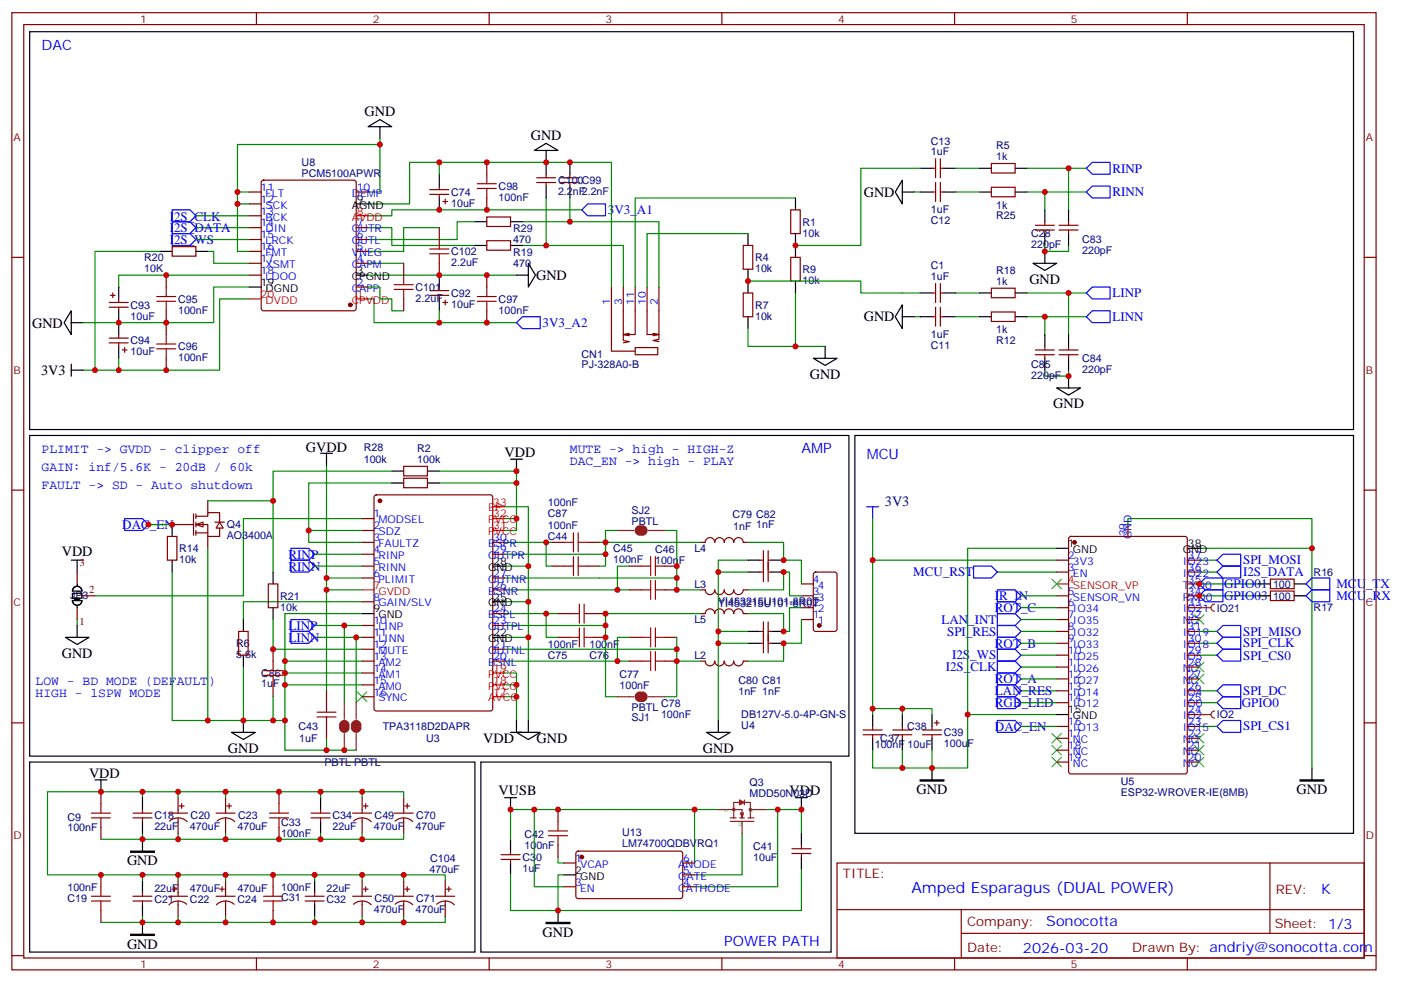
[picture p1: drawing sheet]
<svg xmlns="http://www.w3.org/2000/svg" width="416mm" height="292mm" viewBox="0 0 416 292" stroke-linecap="round" stroke-linejoin="round" font-family="sans-serif">
<g fill="none" stroke="#870000" stroke-width=".35">
<path d="M3.5 3.8h405.4v284.3h-405.4zM7.1 7.3h398.2v277.3h-398.2zM76.2 3.8v3.5M145.3 3.8v3.5M214.5 3.8v3.5M283.6 3.8v3.5M352.8 3.8v3.5M3.5 76.4h3.6M405.3 76.4h3.6M3.5 145.6h3.6M317.7 159.6l.5-.3h33.9l.6 .5 .1 69.4-.5 .6-34.1 .1-.6-.5-.1-69.3zM335.1 155.8v3.5"/>
<path d="M405.3 145.6h3.6M238.1 173.5h3.6M238.1 177h3.6M241.9 170.1l.5-.2h5.6l.7 .5v16.5l-.5 .6-5.8 .1-.7-.5v-16.5zM314 166.4h3.5M314 169.9h3.5M314 177h3.5M352.8 166.4h3.5M352.8 169.9h3.5M352.8 173.5h3.5M352.8 177h3.5M377.5 172h7v2.9h-7z"/>
<path d="M377.5 175.6h7v2.8h-7zM238.1 180.5h3.6M238.1 184h3.6M314 180.5h3.5M314 184h3.5M314 187.6h3.5M314 191.1h3.5M314 194.6h3.5M314 198.2h3.5M352.8 180.5h3.5M352.8 184h3.5M352.8 187.6h3.5"/>
<path d="M352.8 191.1h3.5M352.8 194.6h3.5M352.8 198.2h3.5M3.5 214.7h3.6M256.5 218.3h5.6M256.5 216.9h5.6M259.3 215.8v1.1M259.3 218.3v1M265.3 218.3h5.6M265.3 216.9h5.6M268.1 215.8v1.1M268.1 218.3v1"/>
<path d="M274.1 218.3h5.7M274.1 216.9h5.7M276.9 215.8v1.1M276.9 218.3v1M277.6 214.7h1.4M278.3 214v1.4M314 201.7h3.5M314 205.2h3.5M314 208.7h3.5M314 215.8h3.5M314 219.3h3.5M352.8 201.7h3.5"/>
<path d="M352.8 205.2h3.5M352.8 208.7h3.5M352.8 212.3h3.5M352.8 215.8h3.5M352.8 219.3h3.5M405.3 214.7h3.6M30 235.2v3.5M52.9 237v4.5M53.3 239.4h1.4M54 238.7v1.4M67 237v4.5M67.4 239.4h1.4"/>
<path d="M68.1 238.7v1.4M82.9 235.2v3.5M107.6 237v4.5M107.9 239.4h1.5M108.7 238.7v1.4M119.9 237v4.5M120.3 239.4h1.4M121 238.7v1.4M314 222.8h3.5M314 226.4h3.5M352.8 222.8h3.5M352.8 226.4h3.5"/>
<path d="M30 245.8v3.5M30 259.9v3.5M39.5 241.5h5.7M39.5 243h5.7M42.3 240.5v1M42.3 243v1M50.1 241.5h5.6M50.4 243.9a3.8 3.8 0 0 1 5.2 .2M52.9 243v4.5M64.2 241.5h5.6M64.5 243.9a3.8 3.8 0 0 1 5.2 .2M67 243v4.5"/>
<path d="M81.1 259.9v3.5M82.9 245.8v3.5M92.4 241.5h5.7M92.4 243h5.7M95.2 240.5v1M95.2 243v1M104.8 241.5h5.6M105.1 243.9a3.8 3.8 0 0 1 5.2 .2M107.6 243v4.5M117.1 241.5h5.7M117.4 243.9a3.8 3.8 0 0 1 5.2 .2M119.9 243v4.5"/>
<path d="M248.7 256.4h156.6v28.2h-156.6zM377.3 256.4v20.9M30 270.5v3.5M39.5 266.2h5.7M39.5 267.7h5.7M42.3 265.2v1M42.3 267.7v1M50.1 266.2h5.6M51.2 264.1h1.4M51.9 263.4v1.4M52.9 261.7v4.5M52.9 267.7v4.5"/>
<path d="M55.5 268.6a3.8 3.8 0 0 0-5.3 .2M64.2 266.2h5.6M65.3 264.1h1.4M66 263.4v1.4M67 261.7v4.5M67 267.7v4.5M69.6 268.6a3.8 3.8 0 0 0-5.3 .2M81.1 270.5v3.5M90.7 266.2h5.6M90.7 267.7h5.6M93.5 265.2v1M93.5 267.7v1"/>
<path d="M104.8 266.2h5.6M105.1 268.6a3.8 3.8 0 0 1 5.2 .2M107.6 261.7v4.5M107.6 267.7v4.5M107.9 264.1h1.5M108.7 263.4v1.4M117.1 266.2h5.7M117.4 268.6a3.8 3.8 0 0 1 5.2 .2M119.9 261.7v4.5M119.9 267.7v4.5M120.3 264.1h1.4M121 263.4v1.4"/>
<path d="M248.7 270.2h156.5M285.6 277.3h119.6M285.6 270.2v14.1M3.5 283.9h3.6M76.2 284.6v3.5M145.3 284.6v3.5M214.5 284.6v3.5M283.6 284.6v3.5M352.8 284.6v3.5M405.3 283.9h3.6"/>
</g>
<g fill="none" stroke="#000" stroke-width=".35">
<path d="M254 129.4h148.2v118.1h-148.2zM314 162.9h3.5M352.8 162.9h3.5M373.9 173.5h3.6M373.9 177h3.6M384.5 173.5h3.6M384.5 177h3.6M259.3 212.3v3.5M259.3 219.3v3.5M268.1 212.3v3.5M268.1 219.3v3.5M276.9 212.3v3.5"/>
<path d="M276.9 219.3v3.5M314 212.3h3.5M8.8 226.4h132.3v56.4h-132.3zM28.2 231.7h3.5M30 231.7v3.5M42.3 237v3.5M95.2 237v3.5M276.9 228.1v3.6M389.8 228.1v3.6M42.3 244v3.5M42.3 249.3v3.5M95.2 244v3.5"/>
<path d="M42.3 261.7v3.5M42.3 268.7v3.5M42.3 274v3.5M93.5 261.7v3.5M93.5 268.7v3.5"/>
</g>
<g fill="none" stroke="#008700" stroke-width=".35">
<path d="M259.3 154.1v12.3h54.7M335.1 155.8v-1.7h54.7v74M259.3 166.4v45.9M296.3 169.9h17.7M303.4 177h10.6M314 162.9h-26.5v49.4M356.3 166.4h5.3M356.3 173.5h17.6M356.3 177h17.6M356.3 162.9h33.5M356.3 169.9h5.3M303.4 198.2h10.6"/>
<path d="M303.4 194.6h10.6M303.4 187.6h10.6M303.4 184h10.6M356.3 194.6h5.3M356.3 191.1h5.3M356.3 187.6h5.3M259.3 210.5h8.8v1.8M268.1 210.5h8.8v1.8M303.4 205.2h10.6M303.4 208.7h10.6M314 212.3h-26.5v15.8h-10.6v-5.3M356.3 205.2h5.3"/>
<path d="M356.3 208.7h5.3M356.3 215.8h5.3M42.3 235.2v1.8M52.9 237v-1.8h-38.8v24.7h28.2v1.8M52.9 235.2h14.1v1.8M67 235.2h28.2v1.8M95.2 235.2h12.4v1.8M107.6 235.2h12.3v1.8M259.3 222.8v5.3h8.8M268.1 222.8v5.3h8.8M42.3 259.9h10.6v1.8M42.3 247.5v1.8"/>
<path d="M52.9 247.5v1.8h-22.9M52.9 259.9h14.1v1.8M67 247.5v1.8h-14.1M67 259.9h26.5v1.8M93.5 259.9h14.1v1.8M95.2 247.5v1.8h-28.2M107.6 247.5v1.8h-12.4M107.6 259.9h12.3v1.8M119.9 259.9h12.4v1.8M119.9 247.5v1.8h-12.3M42.3 272.2v1.8h-12.3M52.9 272.2v1.8h-10.6"/>
<path d="M67 272.2v1.8h-14.1M93.5 272.2v1.8h-26.5M107.6 272.2v1.8h-14.1M119.9 272.2v1.8h-12.3M132.3 272.2v1.8h-12.4"/>
</g>
<g fill="none" stroke="#a10000" stroke-width=".35">
<path d="M30 238.7v2.8M82.9 238.7v2.8M27.2 243h5.6M27.2 241.5h5.6M30 243v2.8M80.1 243h5.6M80.1 241.5h5.6M82.9 243v2.8M27.2 266.2h5.6M27.2 267.7h5.6M30 263.4v2.8M30 267.7v2.8"/>
<path d="M78.3 266.2h5.7M78.3 267.7h5.7M81.1 263.4v2.8M81.1 267.7v2.8"/>
</g>
<path d="M273.4 231.7h7.1v.3h-7.1zM386.3 231.7h7v.3h-7zM38.8 252.8h7.1v.4h-7.1zM38.8 277.5h7.1v.4h-7.1z" fill="#000" stroke="#000" stroke-width=".35"/>
<g fill="none" stroke="#00f" stroke-width=".35">
<path d="M257.5 150.5h3.6M259.3 150.5v3.6M289.3 168.2h5.3l1.7 1.7-1.7 1.8h-5.3zM296.3 175.2h5.3l1.8 1.8-1.8 1.8h-5.3zM356.3 173.5l1.8-1.8h5.3v3.5h-5.3zM356.3 177l1.8-1.8h5.3v3.6h-5.3zM361.6 166.4l1.8-1.8h5.3v3.6h-5.3zM361.6 169.9l1.8-1.7h5.3v3.5h-5.3zM296.3 185.8h5.3l1.8 1.8-1.8 1.7h-5.3zM296.3 196.4h5.3l1.8 1.8-1.8 1.7h-5.3zM296.3 192.9h5.3l1.8 1.7-1.8 1.8h-5.3zM296.3 182.3h5.3l1.8 1.7-1.8 1.8h-5.3z"/>
<path d="M361.6 194.6l1.8-1.7h5.3v3.5h-5.3zM361.6 191.1l1.8-1.8h5.3v3.6h-5.3zM361.6 187.6l1.8-1.8h5.3v3.5h-5.3zM296.3 207h5.3l1.8 1.7-1.8 1.8h-5.3zM296.3 203.4h5.3l1.8 1.8-1.8 1.8h-5.3zM361.6 205.2l1.8-1.8h5.3v3.6h-5.3zM361.6 215.8l1.8-1.8h5.3v3.6h-5.3zM361.6 208.7l1.8-1.7h5.3v3.5h-5.3z"/>
</g>
<g fill="none" stroke="#3c3" stroke-width=".35">
<path d="M354.9 182.6l2.8 2.9M354.9 196.7l2.8 2.9M357.7 182.6l-2.8 2.9M357.7 196.7l-2.8 2.9M312.6 217.9l2.8 2.8M315.4 217.9l-2.8 2.8M354.9 217.9l2.8 2.8M354.9 200.3l2.8 2.8M357.7 217.9l-2.8 2.8M357.7 200.3l-2.8 2.8M312.6 225l2.8 2.8M312.6 221.4l2.8 2.9"/>
<path d="M315.4 225l-2.8 2.8M315.4 221.4l-2.8 2.9M354.9 221.4l2.8 2.9M354.9 225l2.8 2.8M357.7 221.4l-2.8 2.9M357.7 225l-2.8 2.8"/>
</g>
<path d="M314 173.5h3.5" fill="none" stroke="#f00" stroke-width=".35"/>
<g fill="#870000" stroke="#870000" stroke-width=".35">
<circle cx="319.3" cy="161.1" r=".53"/>
<circle cx="243.4" cy="185.8" r=".53"/>
</g>
<path d="M356.3 212.3h3.5M360.9 211.2a1.06 1.06 0 0 0-1.1 1.1 1.06 1.06 0 0 0 1.1 1" fill="none" stroke="#8c2424" stroke-width=".35"/>
<circle cx="356.3" cy="212.3" r=".18" fill="#8c2424"/>
<g fill="none" stroke="#008700" stroke-width=".35">
<path d="M70.6 57v17.7h3.5M112.9 41.2v15.8h-3.5M112.9 42.9h-42.3v14.1h3.5M130.5 48.2v3.6M162.3 58.8v14.1h-7.1M169.3 58.8v7.1h-14.1M47.6 74.7h-19.4v35.3M58.2 67.6h15.9M58.2 71.2h15.9M58.2 64.1h15.9M61.7 74.7h1.8v3.5h10.6M70.6 60.6h3.5"/>
<path d="M109.4 67.6h7v5.3h24.7M109.4 60.6h12.3v-12.4h60v37.1M109.4 78.2h10.5M130.5 67.6h-10.6v7.1h-10.5M141.1 65.9h-5.3v5.3h-26.4M169.3 65.9h26.5v19.4M172.9 62.3h-56.5v1.8h-7M74.1 81.7h-38.8v3.6M74.1 85.3h-10.6v10.5h-38.8M74.1 88.8h-8.8v21.2h-40.6M109.4 81.7h44.1M109.4 88.8h1.7v7h42.4"/>
<path d="M109.4 85.3h3.5v3.5h3.5v3.5h3.5M130.5 92.3v3.5M35.3 106.4v3.6"/>
</g>
<path d="M51.2 65.9h5.2l1.8 1.7-1.8 1.8h-5.2zM51.2 69.4h5.2l1.8 1.8-1.8 1.7h-5.2zM51.2 62.3h5.2l1.8 1.8-1.8 1.8h-5.2zM174.6 60.6h5.3v3.5h-5.3l-1.7-1.8zM155.2 94.1h5.3v3.5h-5.3l-1.7-1.8z" fill="none" stroke="#00f" stroke-width=".35"/>
<g fill="none" stroke="#870000" stroke-width=".35">
<path d="M74.1 57h3.5M77.8 53.7l.5-.2h26.8l.5 .2 .2 .5v37.4l-.2 .5-.5 .2h-26.8l-.5-.2-.2-.5v-37.4zM105.8 57h3.6M127.7 57.7h5.6M127.7 56.3h5.6M130.5 55.3v1M130.5 57.7v1.1M131.6 59.9h1.4M132.3 59.2v1.4M144.6 48.2v3.6M144.6 58.8v3.5M159.5 54.2h5.6"/>
<path d="M159.5 52.8h5.6M162.3 51.8v1M162.3 54.2v1.1M166.5 54.2h5.7M166.5 52.8h5.7M169.3 51.8v1M169.3 54.2v1.1M51.2 73.3h7v2.8h-7zM74.1 78.2h3.5M74.1 74.7h3.5M74.1 71.2h3.5M74.1 67.6h3.5"/>
<path d="M74.1 60.6h3.5M74.1 64.1h3.5M105.8 78.2h3.6M105.8 74.7h3.6M105.8 71.2h3.6M105.8 67.6h3.6M130.5 67.6v3.6M130.5 78.2v3.5M144.6 64.5h7.1v2.8h-7.1zM144.6 71.5h7.1v2.8h-7.1zM32.5 89.9h5.6M32.5 91.3h5.6"/>
<path d="M32.8 87.7h1.4M33.5 87v1.4M35.3 88.8v1.1M35.3 91.3v1M35.3 99.4v1M49.4 81.7v3.6M49.4 92.3v7.1M74.1 81.7h3.5M105.8 85.3h3.6M127.7 87.7h5.6M127.7 86.3h5.6M130.5 85.3v1"/>
<path d="M130.5 87.7v1.1M131.6 89.9h1.4M132.3 89.1v1.5M144.6 81.7v3.6M144.6 92.3v3.5M32.5 101.8h5.6M32.5 100.4h5.6M35.3 101.8v1.1M36.3 104h1.4M37 103.3v1.4M49.4 106.4v3.6"/>
</g>
<g fill="none" stroke="#000" stroke-width=".35">
<path d="M109.4 37.6l3.5-2.1 3.5 2.1zM112.9 37.6v3.6M130.5 51.8v3.5M130.5 58.8v3.5M158.7 44.7l3.6-2.1 3.5 2.1zM162.3 44.7v7.1M162.3 55.3v3.5M169.3 48.2v3.6M169.3 55.3v3.5M47.6 74.7h3.6M58.2 74.7h3.5M105.8 60.6h3.6"/>
<path d="M141.1 65.9h3.5M141.1 72.9h3.5M151.7 65.9h3.5M151.7 72.9h3.5M157 78.2l2.1 3.5-2.1 3.6zM21.2 92.3v7.1l-2.2-3.6zM21.2 95.8h3.5M35.3 85.3v3.5M35.3 92.3v7.1M74.1 85.3h3.5M105.8 81.7h3.6M130.5 81.7v3.6"/>
<path d="M130.5 88.8v3.5M153.5 81.7h3.5M21.2 110h3.5M21.2 108.2v3.5M35.3 102.9v3.5"/>
</g>
<g fill="none" stroke="#a10000" stroke-width=".35">
<path d="M141.8 56h5.7M141.8 54.6h5.7M144.6 51.8v2.8M144.6 56v2.8M127.7 74h5.6M127.7 75.4h5.6M130.5 71.2v2.8M130.5 75.4v2.8M46.6 89.5h5.6M46.6 88.1h5.6M49.4 85.3v2.8M49.4 89.5v2.8"/>
<path d="M49.4 99.4v2.8M141.8 89.5h5.7M141.8 88.1h5.7M144.6 85.3v2.8M144.6 89.5v2.8M46.6 103.6h5.6M46.6 102.2h5.6M49.4 103.6v2.8"/>
</g>
<circle cx="104.1" cy="90.6" r=".53" fill="#870000" stroke="#870000" stroke-width=".35"/>
<path d="M105.8 64.1h3.6M74.1 88.8h3.5M105.8 88.8h3.6" fill="none" stroke="#f00" stroke-width=".35"/>
<path d="M360.9 179.5a1.06 1.06 0 0 0-1.1 1 1.06 1.06 0 0 0 1.1 1.1M356.3 180.5h3.5" fill="none" stroke="#8c2424" stroke-width=".35"/>
<circle cx="356.3" cy="180.5" r=".18" fill="#8c2424"/>
<g fill="none" stroke="#00f" stroke-width=".35">
<path d="M324.6 55.3h5.2v3.5h-5.2l-1.8-1.8zM324.6 48.2h5.2v3.6h-5.2l-1.8-1.8zM322.8 94.1l1.8-1.8h5.2v3.5h-5.2zM322.8 87l1.8-1.7h5.2v3.5h-5.2zM37 154.1h5.3l1.8 1.7-1.8 1.8h-5.3zM86.4 162.9h5.3l1.8 1.7-1.8 1.8h-5.3zM86.4 166.4h5.3l1.8 1.8-1.8 1.7h-5.3zM296.3 178.8h5.3l1.8 1.7-1.8 1.8h-5.3zM388.1 173.5l1.7-1.8h5.3v3.5h-5.3zM388.1 177l1.7-1.8h5.3v3.6h-5.3zM86.4 184h5.3l1.8 1.8-1.8 1.8h-5.3zM86.4 187.6h5.3l1.8 1.7-1.8 1.8h-5.3z"/>
<path d="M296.3 199.9h5.3l1.8 1.8-1.8 1.7h-5.3zM296.3 189.3h5.3l1.8 1.8-1.8 1.8h-5.3zM296.3 214h5.3l1.8 1.8-1.8 1.8h-5.3z"/>
</g>
<g fill="none" stroke="#008700" stroke-width=".35">
<path d="M236.4 58.8h-47.7v26.5M271.6 57h1.8M273.4 50h-17.6v22.9h-19.4M284 57h7M284 50h7M305.2 57h5.2v5.3M305.2 50h12.3v12.3M310.4 57h12.4M317.5 50h5.3M162.3 72.9h22.9v12.4M222.2 69.4h-29.9v15.9M310.4 72.9v1.8h7.1v-1.8"/>
<path d="M222.2 83.5h33.6v3.5h17.6M222.2 97.6v5.3h23M236.4 87v15.9M271.6 94.1h1.8M284 94.1h7M284 87h7M305.2 87h12.3v12.4M305.2 94.1h5.2v5.3M310.4 94.1h12.4M317.5 87h5.3M310.4 110v1.7h7.1v-1.7M97 138.2v37h10.6"/>
<path d="M130.5 139.9h23v17.7h-3.6M91.7 157.6h15.9M107.6 154.1h-35.3v22.9h-44.1M116.4 143.5h-24.7v17.6h15.9M130.5 143.5h23M149.9 150.5h7.1v17.7M149.9 154.1h3.6M183.4 157.6h-3.5v7h-30M197.6 157.6h3.5v17.6h7M93.5 164.6h14.1M93.5 168.2h14.1M97 171.7h10.6"/>
<path d="M97 175.2v30M107.6 178.8h-35.3v5.2M149.9 178.8h7.1v10.5M149.9 168.2h7.1v10.6M149.9 161.1h12.4v7.1h1.7M149.9 171.7h51.2M162.3 161.1h1.7M178.2 161.1h1.7M183.4 175.2h3.6M187 168.2h-3.6v7h-33.5M208.1 161.1h-28.2v7.1h-1.7M213.4 169.9v17.7"/>
<path d="M222.2 161.1h10.6v5.3h5.3v7.1M222.2 175.2h10.6v-5.3h1.8v7.1h3.5M222.2 166.4h-8.8v3.5h8.8M22.9 184v1.8M72.3 198.2v15.8h12.4v8.8h21.1M84.7 196.4h22.9M84.7 199.9h22.9M93.5 189.3h14.1M93.5 185.8h14.1M102.3 185.8v22.9M105.8 189.3v19.4M107.6 182.3h-22.9v31.7"/>
<path d="M149.9 189.3h7.1v24.7M149.9 199.9h3.6v14.1M149.9 182.3h12.4v7h3.5M149.9 192.9h51.2M162.3 182.3h3.5M179.9 182.3v3.5h-30M183.4 196.4h3.6M187 189.3h-3.6v7.1h-33.5M201.1 192.9v3.5h7M201.1 196.4v10.6h-3.5M201.1 189.3v3.6M208.1 182.3h-28.2v24.7h3.5"/>
<path d="M213.4 191.1v22.9M222.2 187.6h-8.8v3.5h8.8M238.1 180.5h-3.5v7.1h-1.8v-5.3h-10.6M238.1 184v7.1h-5.3v5.3h-10.6M303.4 180.5h10.6M303.4 191.1h10.6M84.7 203.4h22.9M97 219.3v3.5M149.9 203.4h3.6M149.9 207h3.6M303.4 201.7h10.6M303.4 215.8h10.6"/>
<path d="M151.7 259.9v10.6h14.1M158.7 240.5h-7v8.8M165.8 254.6v1.8h1.8M206.4 240.5h-47.7v22.9h8.9M213.4 240.5h-7v15.9M220.5 247.5v12.4h-14.1M227.5 240.5h3.6v22.9h-24.7M231.1 240.5h7v7M238.1 258.1v12.4h-72.3v-10.6h1.8"/>
</g>
<g fill="none" stroke="#870000" stroke-width=".35">
<path d="M276.9 57h1.1M276.9 50h1.1M278 47.2v5.6M278 54.2v5.7M279.4 47.2v5.6M279.4 54.2v5.7M279.4 57h1.1M279.4 50h1.1M294.6 55.6h7v2.9h-7zM294.6 48.6h7v2.8h-7zM119.9 78.2v3.5M220.8 72.9h2.9v7.1h-2.9z"/>
<path d="M234.9 76.4h2.9v7.1h-2.9zM234.9 62.3h2.9v7.1h-2.9zM307.6 68.3h5.7M307.6 66.9h5.7M310.4 65.9v1M310.4 68.3v1.1M314.7 68.3h5.6M314.7 66.9h5.6M317.5 65.9v1M317.5 68.3v1.1M119.9 88.8v3.5M181.7 85.3v19h7"/>
<path d="M185.2 85.3v15.8l1.8 .4-1.8 .3M187 99l-1.8 .4M188.7 85.3v14.1h-3.5l1.8 .3M192.3 85.3v14.1h3.5l-1.8-.4M195.8 85.3v15.5l-1.8 .3 1.8 .4M195.8 99.4l-1.8 .3M220.8 87h2.9v7.1h-2.9zM276.9 87h1.1M276.9 94.1h1.1M278 84.2v5.7M278 91.3v5.6M279.4 84.2v5.7"/>
<path d="M279.4 91.3v5.6M279.4 87h1.1M279.4 94.1h1.1M294.6 85.6h7v2.8h-7zM294.6 92.7h7v2.8h-7zM188.7 103.3h6.7v2.1h-6.7zM307.6 105.4h5.7M307.6 104h5.7M310.4 102.9v1.1M310.4 105.4v1M314.7 105.4h5.6M314.7 104h5.6"/>
<path d="M317.5 102.9v1.1M317.5 105.4v1M119.9 138.5h7.1v2.9h-7.1zM49.7 159.3h2.9v7.1h-2.9zM107.6 154.1h3.5M107.6 157.6h3.5M111.4 147.2l.4-.2h33.9l.6 .4 .1 63.1-.5 .7h-34.1l-.6-.5-.1-63zM119.9 142.1h7.1v2.8h-7.1zM107.6 161.1h3.5M107.6 168.2h3.5M107.6 164.6h3.5M107.6 171.7h3.5"/>
<path d="M107.6 178.8h3.5M146.4 175.2h3.5M146.4 161.1h3.5M146.4 164.6h3.5M146.4 171.7h3.5M164 161.1h3.6M164 168.2h3.6M174.6 161.1h3.6M174.6 168.2h3.6M187 175.2h3.5M187 168.2h3.5M197.6 175.2h3.5"/>
<path d="M197.6 168.2h3.5M208.1 175.2h1.4a1.41 1.41 0 0 0 1.5 1.4 1.41 1.41 0 0 0 1.4-1.4 1.41 1.41 0 0 0 1.4 1.4 1.41 1.41 0 0 0 1.4-1.4 1.41 1.41 0 0 0 1.4 1.4 1.41 1.41 0 0 0 1.4-1.4 1.41 1.41 0 0 0 1.4 1.4 1.41 1.41 0 0 0 1.4-1.4h1.4M208.1 161.1h1.4a1.41 1.41 0 0 1 1.5-1.4 1.41 1.41 0 0 1 1.4 1.4 1.41 1.41 0 0 1 1.4-1.4 1.41 1.41 0 0 1 1.4 1.4 1.41 1.41 0 0 1 1.4-1.4 1.41 1.41 0 0 1 1.4 1.4 1.41 1.41 0 0 1 1.4-1.4 1.41 1.41 0 0 1 1.4 1.4h1.4M225.8 166.4h1M225.8 169.9h1M226.8 163.6v9.2M228.2 163.6v9.2M228.2 166.4h1.1M228.2 169.9h1.1M70.9 187.6h2.8v7h-2.8zM107.6 196.4h3.5M107.6 189.3h3.5"/>
<path d="M107.6 185.8h3.5M107.6 192.9h3.5M107.6 199.9h3.5M146.4 196.4h3.5M146.4 182.3h3.5M146.4 185.8h3.5M146.4 192.9h3.5M165.8 182.3h3.5M165.8 189.3h3.5M176.4 182.3h3.5M176.4 189.3h3.5M187 196.4h3.5"/>
<path d="M187 189.3h3.5M197.6 196.4h3.5M197.6 189.3h3.5M208.1 196.4h1.4a1.41 1.41 0 0 0 1.5 1.4 1.41 1.41 0 0 0 1.4-1.4 1.41 1.41 0 0 0 1.4 1.4 1.41 1.41 0 0 0 1.4-1.4 1.41 1.41 0 0 0 1.4 1.4 1.41 1.41 0 0 0 1.4-1.4 1.41 1.41 0 0 0 1.4 1.4 1.41 1.41 0 0 0 1.4-1.4h1.4M208.1 182.3h1.4a1.41 1.41 0 0 1 1.5-1.4 1.41 1.41 0 0 1 1.4 1.4 1.41 1.41 0 0 1 1.4-1.4 1.41 1.41 0 0 1 1.4 1.4 1.41 1.41 0 0 1 1.4-1.4 1.41 1.41 0 0 1 1.4 1.4 1.41 1.41 0 0 1 1.4-1.4 1.41 1.41 0 0 1 1.4 1.4h1.4M225.8 191.1h1M225.8 187.6h1M226.8 184.7v9.2M228.2 184.7v9.2M228.2 191.1h1.1M228.2 187.6h1.1M97 205.2v3.5"/>
<path d="M97 215.8v3.5M107.6 203.4h3.5M107.6 207h3.5M148.9 255.3h5.6M148.9 253.9h5.6M151.7 252.8v1.1M151.7 255.3v1.1M165.8 240.5v3.5M165.8 251.1v3.5M167.6 256.4h3.5M171.3 253l.5-.2 30.6 .1 .4 .6v13l-.7 .4h-30.6l-.4-.7v-12.7zM202.8 256.4h3.6"/>
<path d="M202.8 259.9h3.6M235.3 253.5h5.6M235.3 252.1h5.6M238.1 251.1v1M238.1 253.5v1.1M129.5 266.2h5.6M129.8 268.6a3.8 3.8 0 0 1 5.2 .2M132.3 261.7v4.5M132.3 267.7v4.5M132.6 264.1h1.5M133.3 263.4v1.4M167.6 263.4h3.5"/>
<path d="M202.8 263.4h3.6"/>
</g>
<g fill="none" stroke="#a10000" stroke-width=".35">
<path d="M117.1 84.6h5.7M117.1 86h5.7M119.9 81.7v2.9M119.9 86v2.8M170.4 158.3v5.6M171.8 158.3v5.6M167.6 168.2h2.8M167.6 161.1h2.8M170.4 165.3v5.7M171.8 168.2h2.8M171.8 165.3v5.7M171.8 161.1h2.8"/>
<path d="M172.2 179.5v5.6M173.6 179.5v5.6M190.5 168.2h2.8M190.5 175.2h2.8M193.3 165.3v5.7M193.3 172.4v5.6M194.7 168.2h2.9M194.7 165.3v5.7M194.7 172.4v5.6M194.7 175.2h2.9M169.3 189.3h2.9M169.3 182.3h2.9"/>
<path d="M172.2 186.5v5.7M173.6 189.3h2.8M173.6 186.5v5.7M173.6 182.3h2.8M190.5 189.3h2.8M190.5 196.4h2.8M193.3 186.5v5.7M193.3 193.6v5.6M194.7 186.5v5.7M194.7 193.6v5.6M194.7 189.3h2.9M194.7 196.4h2.9"/>
<path d="M94.2 211.6h5.6M94.2 213h5.6M97 208.7v2.9M97 213v2.8M163 248.2h5.6M163 246.8h5.6M165.8 244v2.8M165.8 248.2v2.9"/>
</g>
<g fill="none" stroke="#000" stroke-width=".35">
<path d="M8.8 9.4h393.4v118.2h-393.4zM236.4 58.8v3.5M268.1 53.5v7.1l-2.1-3.6zM268.1 57h3.5M273.4 57h3.5M273.4 50h3.5M280.5 57h3.5M280.5 50h3.5M291 57h3.6M291 50h3.6M301.6 57h3.6M301.6 50h3.6"/>
<path d="M222.2 69.4v3.5M222.2 80v7M236.4 69.4v7M306.9 78.2h7.1l-3.6 2.1zM310.4 62.3v3.6M310.4 69.4v3.5M310.4 74.7v3.5M317.5 62.3v3.6M317.5 69.4v3.5M222.2 94.1v3.5M236.4 83.5v3.5M268.1 90.6v7l-2.1-3.5z"/>
<path d="M268.1 94.1h3.5M273.4 87h3.5M273.4 94.1h3.5M280.5 87h3.5M280.5 94.1h3.5M291 87h3.6M291 94.1h3.6M301.6 87h3.6M301.6 94.1h3.6M310.4 99.4v3.5M317.5 99.4v3.5M241.7 106.4h7l-3.5 2.1z"/>
<path d="M245.2 102.9v3.5M310.4 106.4v3.6M314 115.3h7l-3.5 2.1zM317.5 106.4v3.6M317.5 111.7v3.6M8.8 129.4h243.4v95.2h-243.4zM95.2 134.7h3.6M97 134.7v3.5M116.4 139.9h3.5M127 139.9h3.5M151.7 136.4h3.5M153.5 136.4v3.5"/>
<path d="M51.2 155.8v3.5M116.4 143.5h3.5M127 143.5h3.5M21.2 166.4h3.5M21.5 176.3h2.8v1.4h-2.8zM21.5 178.4h2.8a1.41 1.41 0 0 1-1.4 1.4 1.41 1.41 0 0 1-1.4-1.4zM21.8 174.7a1.41 1.41 0 0 1 1.6-.5 1.41 1.41 0 0 1 .9 1.4h-2.8zM22.9 166.4v3.5M22.9 173.5v.7M22.9 179.8v.7M24.3 177h.4M51.2 166.4v3.5"/>
<path d="M146.4 178.8h3.5M146.4 168.2h3.5M222.2 166.4h3.6M222.2 169.9h3.6M229.3 166.4h3.5M229.3 169.9h3.5M19.4 189.3h7.1l-3.6 2.2zM22.9 185.8v3.5M72.3 184v3.6M72.3 194.6v3.6M107.6 182.3h3.5M146.4 189.3h3.5"/>
<path d="M222.2 191.1h3.6M222.2 187.6h3.6M229.3 191.1h3.5M229.3 187.6h3.5M68.8 217.6h7l-3.5 2.1zM72.3 214v3.6M151.7 217.6h3.5M153.5 217.6h7l-3.5 2.1zM153.5 214v3.6M157 214v3.6M209.9 217.6h7.1l-3.6 2.1zM213.4 214v3.6"/>
<path d="M142.9 226.4h104v56.4h-104zM149.9 237h3.6M151.7 237v3.5M236.4 237h3.5M238.1 237v3.5M151.7 249.3v3.5M151.7 256.4v3.5M167.6 259.9h3.5M238.1 247.5v3.6M238.1 254.6v3.5M165.8 270.5v3.5"/>
</g>
<path d="M22.2 177.7h1.4v.7h-1.4zM162.3 274h7v.4h-7z" fill="#000" stroke="#000" stroke-width=".35"/>
<g fill="none" stroke="#8c2424" stroke-width=".35">
<path d="M183.4 157.6h5M192.6 157.6h5M102.3 208.7v5M102.3 217.9v4.9M105.8 208.7v5M105.8 217.9v4.9M183.4 207h5M192.6 207h5M219.8 237.7l1.4 .7-1.4 .7zM219.8 238l.7 .4M220.1 238.4h-2.1v4.6M220.1 238l.4 .4"/>
<path d="M220.5 238.4h2.5v4.6M220.5 238.4l-.7 .3M220.5 238.4l-.4 .3M221.2 237.7v1.4M213.4 240.5h7.1v2.5M217 243h1.7M217 244h7M219.8 243h1.4M220.1 241.5l.4 1.5M220.1 241.5h.7M220.1 241.5l.4 1.1 .3-1.1M220.1 241.5l.4 .8"/>
<path d="M220.5 244v3.5M220.8 241.5l-.3 1.5M222.2 243h1.8M223 240.5h4.5"/>
<circle cx="218" cy="240.5" r=".35"/>
<circle cx="223" cy="240.5" r=".35"/>
</g>
<g fill="#870000" stroke="#870000" stroke-width=".35">
<circle cx="172.9" cy="254.6" r=".53"/>
<circle cx="112.9" cy="148.8" r=".53"/>
</g>
<path d="M312.6 172l2.8 2.9M315.4 172l-2.8 2.9M106.2 205.6l2.8 2.8M109 205.6l-2.8 2.8" fill="none" stroke="#3c3" stroke-width=".35"/>
<path d="M190.1 156.9a.71 .71 0 0 0-.7 .7 .71 .71 0 0 0 .7 .7M190.9 156.9a.71 .71 0 0 1 .7 .7 .71 .71 0 0 1-.7 .7M101.6 216.1a.71 .71 0 0 0 .7 .8 .71 .71 0 0 0 .7-.8M101.6 215.4a.71 .71 0 0 1 .7-.7 .71 .71 0 0 1 .7 .7M105.1 216.1a.71 .71 0 0 0 .7 .8 .71 .71 0 0 0 .7-.8M105.1 215.4a.71 .71 0 0 1 .7-.7 .71 .71 0 0 1 .7 .7M190.1 206.3a.71 .71 0 0 0-.7 .7 .71 .71 0 0 0 .7 .7M190.9 206.3a.71 .71 0 0 1 .7 .7 .71 .71 0 0 1-.7 .7" fill="none" stroke="#8c2424" stroke-width="1.8"/>
<path d="M22.9 169.9v3.6M24.7 177h3.5M22.9 180.5v3.5" fill="none" stroke="#850000" stroke-width=".35"/>
<path d="M146.4 157.6h3.5M146.4 154.1h3.5M146.4 150.5h3.5M107.6 175.2h3.5M146.4 199.9h3.5M146.4 207h3.5M146.4 203.4h3.5" fill="none" stroke="#f00" stroke-width=".35"/>
<g fill="#fff" stroke="#870000" stroke-width=".35">
<path d="M58.2 155.8l2.1-.7v1.4z"/>
<path d="M65.3 155.1l1 1.8h-2.1z"/>
</g>
<g fill="none" stroke="#870000" stroke-width=".35">
<path d="M51.2 155.8h6.3M57.5 152.6v6.4M58.2 153.4h3.5v-1.1h3.6v2.8M58.2 155.8h3.5v3.5h3.6v-2.4M58.2 158.3h3.5M58.2 152.6v1.5M58.2 155.1v1.4M58.2 157.6v1.4M61.7 148.8v3.5M61.7 159.3v3.6M63.9 155.1h2.8M79.7 173.5h2.8v7h-2.8z"/>
<path d="M81.1 192.9v3.5M81.1 203.4v3.6"/>
</g>
<path d="M116.4 139.9h-35.3v30M44.1 155.8h7.1M61.7 148.8h19.4M51.2 169.9v44.1h10.5M61.7 162.9v51.1h10.6M81.1 184v8.9h26.5M81.1 207v7" fill="none" stroke="#008700" stroke-width=".35"/>
<path d="M81.1 169.9v3.6M81.1 180.5v3.5" fill="none" stroke="#000" stroke-width=".35"/>
<path d="M78.3 199.2h5.7M81.1 196.4v2.8M78.3 200.6h5.7M81.1 200.6v2.8" fill="none" stroke="#a10000" stroke-width=".35"/>
<g fill="#c00">
<circle cx="42.3" cy="249.3" r=".88"/>
<circle cx="42.3" cy="235.2" r=".88"/>
<circle cx="30" cy="235.2" r=".88"/>
<circle cx="52.9" cy="235.2" r=".88"/>
<circle cx="52.9" cy="249.3" r=".88"/>
<circle cx="30" cy="259.9" r=".88"/>
<circle cx="42.3" cy="259.9" r=".88"/>
<circle cx="52.9" cy="259.9" r=".88"/>
<circle cx="42.3" cy="274" r=".88"/>
<circle cx="52.9" cy="274" r=".88"/>
<circle cx="67" cy="259.9" r=".88"/>
<circle cx="81.1" cy="259.9" r=".88"/>
<circle cx="67" cy="274" r=".88"/>
<circle cx="81.1" cy="274" r=".88"/>
<circle cx="67" cy="249.3" r=".88"/>
<circle cx="82.9" cy="249.3" r=".88"/>
<circle cx="67" cy="235.2" r=".88"/>
<circle cx="82.9" cy="235.2" r=".88"/>
<circle cx="287.5" cy="212.3" r=".88"/>
<circle cx="389.8" cy="162.9" r=".88"/>
<circle cx="268.1" cy="210.5" r=".88"/>
<circle cx="268.1" cy="228.1" r=".88"/>
<circle cx="276.9" cy="228.1" r=".88"/>
<circle cx="259.3" cy="210.5" r=".88"/>
<circle cx="259.3" cy="166.4" r=".88"/>
<circle cx="356.3" cy="173.5" r=".88"/>
<circle cx="356.3" cy="177" r=".88"/>
<circle cx="93.5" cy="259.9" r=".88"/>
<circle cx="93.5" cy="274" r=".88"/>
<circle cx="95.3" cy="235.2" r=".88"/>
<circle cx="95.3" cy="249.3" r=".88"/>
<circle cx="107.6" cy="235.2" r=".88"/>
<circle cx="107.6" cy="259.9" r=".88"/>
<circle cx="119.9" cy="259.9" r=".88"/>
<circle cx="107.6" cy="274" r=".88"/>
<circle cx="119.9" cy="274" r=".88"/>
<circle cx="130.5" cy="62.3" r=".88"/>
<circle cx="169.3" cy="65.9" r=".88"/>
<circle cx="169.3" cy="48.2" r=".88"/>
<circle cx="162.3" cy="48.2" r=".88"/>
<circle cx="162.3" cy="72.9" r=".88"/>
<circle cx="35.3" cy="95.8" r=".88"/>
<circle cx="130.5" cy="81.7" r=".88"/>
<circle cx="112.9" cy="42.9" r=".88"/>
<circle cx="70.6" cy="60.6" r=".88"/>
<circle cx="70.6" cy="57" r=".88"/>
<circle cx="49.4" cy="95.8" r=".88"/>
<circle cx="49.4" cy="81.7" r=".88"/>
<circle cx="130.5" cy="95.8" r=".88"/>
<circle cx="130.5" cy="48.2" r=".88"/>
<circle cx="144.6" cy="95.8" r=".88"/>
<circle cx="144.6" cy="81.7" r=".88"/>
<circle cx="144.6" cy="62.3" r=".88"/>
<circle cx="144.6" cy="48.2" r=".88"/>
<circle cx="107.6" cy="249.3" r=".88"/>
<circle cx="238.1" cy="240.5" r=".88"/>
<circle cx="151.7" cy="240.5" r=".88"/>
<circle cx="158.8" cy="240.5" r=".88"/>
<circle cx="231.1" cy="240.5" r=".88"/>
<circle cx="165.8" cy="270.5" r=".88"/>
<circle cx="165.8" cy="240.5" r=".88"/>
<circle cx="206.4" cy="240.5" r=".88"/>
<circle cx="28.2" cy="110" r=".88"/>
<circle cx="35.3" cy="110" r=".88"/>
<circle cx="49.4" cy="110" r=".88"/>
<circle cx="213.4" cy="169.9" r=".88"/>
<circle cx="157" cy="168.2" r=".88"/>
<circle cx="153.5" cy="139.9" r=".88"/>
<circle cx="91.7" cy="157.6" r=".88"/>
<circle cx="153.5" cy="143.5" r=".88"/>
<circle cx="153.5" cy="154.1" r=".88"/>
<circle cx="97" cy="171.7" r=".88"/>
<circle cx="97" cy="175.2" r=".88"/>
<circle cx="97" cy="222.8" r=".88"/>
<circle cx="84.7" cy="196.4" r=".88"/>
<circle cx="84.7" cy="199.9" r=".88"/>
<circle cx="84.7" cy="203.4" r=".88"/>
<circle cx="84.7" cy="214" r=".88"/>
<circle cx="102.3" cy="222.8" r=".88"/>
<circle cx="179.9" cy="182.3" r=".88"/>
<circle cx="183.4" cy="175.2" r=".88"/>
<circle cx="201.1" cy="175.2" r=".88"/>
<circle cx="201.1" cy="171.7" r=".88"/>
<circle cx="201.1" cy="168.2" r=".88"/>
<circle cx="162.3" cy="161.1" r=".88"/>
<circle cx="179.9" cy="161.1" r=".88"/>
<circle cx="183.4" cy="196.4" r=".88"/>
<circle cx="162.3" cy="182.3" r=".88"/>
<circle cx="157" cy="178.8" r=".88"/>
<circle cx="157" cy="189.3" r=".88"/>
<circle cx="153.5" cy="207" r=".88"/>
<circle cx="153.5" cy="203.4" r=".88"/>
<circle cx="179.9" cy="185.8" r=".88"/>
<circle cx="201.1" cy="192.9" r=".88"/>
<circle cx="201.1" cy="196.4" r=".88"/>
<circle cx="213.4" cy="187.6" r=".88"/>
<circle cx="213.4" cy="191.1" r=".88"/>
<circle cx="179.9" cy="164.6" r=".88"/>
<circle cx="179.9" cy="189.3" r=".88"/>
<circle cx="232.8" cy="169.9" r=".88"/>
<circle cx="232.8" cy="166.4" r=".88"/>
<circle cx="232.8" cy="187.6" r=".88"/>
<circle cx="232.8" cy="191.1" r=".88"/>
<circle cx="236.4" cy="72.9" r=".88"/>
<circle cx="222.3" cy="83.5" r=".88"/>
<circle cx="317.5" cy="111.7" r=".88"/>
<circle cx="310.4" cy="94.1" r=".88"/>
<circle cx="317.5" cy="87" r=".88"/>
<circle cx="310.4" cy="57" r=".88"/>
<circle cx="317.5" cy="50" r=".88"/>
<circle cx="310.4" cy="74.7" r=".88"/>
<circle cx="236.4" cy="102.9" r=".88"/>
<circle cx="81.1" cy="148.8" r=".88"/>
<circle cx="102.3" cy="185.8" r=".88"/>
<circle cx="105.8" cy="189.3" r=".88"/>
<circle cx="81.1" cy="192.9" r=".88"/>
<circle cx="81.1" cy="214" r=".88"/>
<circle cx="72.3" cy="214" r=".88"/>
<circle cx="51.2" cy="155.8" r=".88"/>
<circle cx="44.1" cy="155.8" r=".88"/>
<circle cx="61.7" cy="214" r=".88"/>
</g>
<text font-size="4.6" fill="#00f" x="270.8" y="265.4">Amped Esparagus (DUAL POWER)</text>
<g font-size="4.2" fill="#00f">
<text x="12.3" y="14.7">DAC</text>
<text x="238.1" y="134.7">AMP</text>
<text x="257.5" y="136.4">MCU</text>
<text x="392.5" y="265.6">K</text>
<text x="310.9" y="275.2">Sonocotta</text>
<text x="215.2" y="281.1">POWER PATH</text>
<text x="304" y="283">2026-03-20</text>
</g>
<g font-size="4.2">
<text x="108.3" y="34.4">GND</text>
<text x="157.7" y="41.5">GND</text>
<text x="256.6" y="58.5">GND</text>
<text x="159.3" y="83.1">GND</text>
<text x="305.9" y="84.2">GND</text>
<text x="256.6" y="95.5">GND</text>
<text x="9.5" y="97.3">GND</text>
<text x="12.2" y="111.4">3V3</text>
<text x="240.6" y="112.5">GND</text>
<text x="312.9" y="121.3">GND</text>
<text x="90.9" y="134.3">GVDD</text>
<text x="149.9" y="135.7">VDD</text>
<text x="18.3" y="165.3">VDD</text>
<text x="18.3" y="195.4">GND</text>
<text x="143.6" y="220.7">VDD</text>
<text x="159.5" y="220.7">GND</text>
<text x="67.7" y="223.7">GND</text>
<text x="208.8" y="223.7">GND</text>
<text x="26.5" y="231">VDD</text>
<text x="148.2" y="236.3">VUSB</text>
<text x="234.6" y="236.3">VDD</text>
<text x="272.3" y="236">GND</text>
<text x="385.2" y="236">GND</text>
<text x="37.7" y="257.1">GND</text>
<text x="37.7" y="281.8">GND</text>
<text x="161.2" y="278.2">GND</text>
</g>
<text font-size="4.2" fill="#000080" x="262.9" y="150.2">3V3</text>
<g font-size="3.9" fill="#00f">
<text x="330.6" y="51.3">RINP</text>
<text x="330.6" y="58.4">RINN</text>
<text x="50.4" y="65.5">I2S_CLK</text>
<text x="180.6" y="63.7">3V3_A1</text>
<text x="50.4" y="68.9">I2S_DATA</text>
<text x="50.4" y="72.6">I2S_WS</text>
<text x="330.6" y="88.3">LINP</text>
<text x="330.6" y="95.4">LINN</text>
<text x="161.2" y="97.2">3V3_A2</text>
<text x="12.3" y="134.7">PLIMIT -&gt; GVDD - clipper off</text>
<text x="169.3" y="134.7">MUTE -&gt; high - HIGH-Z</text>
<text x="12.3" y="139.9">GAIN: inf/5.6K - 20dB / 60k</text>
<text x="169.3" y="138.2">DAC_EN -&gt; high - PLAY</text>
<text x="12.3" y="145.2">FAULT -&gt; SD - Auto shutdown</text>
<text x="36.3" y="157.1">DAC_EN</text>
<text x="85.7" y="166">RINP</text>
<text x="369.4" y="167.6">SPI_MOSI</text>
<text x="85.7" y="169.5">RINN</text>
<text x="271.4" y="171.2">MCU_RST</text>
<text x="369.4" y="171.1">I2S_DATA</text>
<text x="295.6" y="178.3">IR_IN</text>
<text x="363.7" y="174.7">GPIO01</text>
<text x="363.7" y="178.3">GPIO03</text>
<text x="397.1" y="174.6">MCU_TX</text>
<text x="397.1" y="178.1">MCU_RX</text>
<text x="279.7" y="185.3">LAN_INT</text>
<text x="295.6" y="181.8">ROT_C</text>
<text x="85.7" y="187.1">LINP</text>
<text x="85.7" y="190.6">LINN</text>
<text x="281.4" y="188.8">SPI_RES</text>
<text x="369.4" y="188.8">SPI_MISO</text>
<text x="282.9" y="195.9">I2S_WS</text>
<text x="295.6" y="192.4">ROT_B</text>
<text x="369.4" y="195.9">SPI_CS0</text>
<text x="369.4" y="192.3">SPI_CLK</text>
<text x="10.6" y="203.4">LOW - BD MODE (DEFAULT)</text>
<text x="281" y="199.4">I2S_CLK</text>
<text x="295.6" y="202.9">ROT_A</text>
<text x="10.6" y="207">HIGH - 1SPW MODE</text>
<text x="295.6" y="206.5">LAN_RES</text>
<text x="369.4" y="206.4">SPI_DC</text>
<text x="295.6" y="210">RGB_LED</text>
<text x="369" y="210">GPIO0</text>
<text x="295.6" y="217">DAC_EN</text>
<text x="369.4" y="217">SPI_CS1</text>
</g>
<g font-size="3.9" fill="#800">
<text x="250.5" y="260.9">TITLE:</text>
<text x="379.1" y="265.6">REV:</text>
<text x="287.4" y="275.1">Company:</text>
<text x="378.7" y="275.8">Sheet: 1/3</text>
<text x="287.4" y="282.8">Date:</text>
<text x="336.4" y="282.9">Drawn By: andriy@sonocotta.com</text>
</g>
<g font-size="3.2" fill="#800">
<text x="41.6" y="6.8">1</text>
<text x="110.8" y="6.8">2</text>
<text x="179.9" y="6.8">3</text>
<text x="249.1" y="6.8">4</text>
<text x="318.2" y="6.8">5</text>
<text x="4.1" y="41.9">A</text>
<text x="405.9" y="41.9">A</text>
<text x="4.1" y="111">B</text>
<text x="405.9" y="111">B</text>
<text x="4.1" y="180.2">C</text>
<text x="405.9" y="180.2">C</text>
<text x="4.1" y="249.3">D</text>
<text x="405.9" y="249.3">D</text>
<text x="41.6" y="287.6">1</text>
<text x="110.8" y="287.6">2</text>
<text x="179.9" y="287.6">3</text>
<text x="249.1" y="287.6">4</text>
<text x="318.2" y="287.6">5</text>
</g>
<g font-size="3.2" fill="#000080">
<text x="276.6" y="46.1">1uF</text>
<text x="276.6" y="42.9">C13</text>
<text x="296" y="47.5">1k</text>
<text x="296" y="44.3">R5</text>
<text x="89.6" y="52.5">PCM5100APWR</text>
<text x="89.6" y="49.2">U8</text>
<text x="134.1" y="58.2">C74</text>
<text x="148.2" y="59.6">100nF</text>
<text x="148.2" y="56.4">C98</text>
<text x="165.8" y="58">2.2nF2.2nF</text>
<text x="165.8" y="54.7">C100C99</text>
<text x="134.1" y="61.5">10uF</text>
<text x="276.6" y="63.4">1uF</text>
<text x="296" y="62">1k</text>
<text x="296" y="65.2">R25</text>
<text x="152.5" y="69">R29</text>
<text x="238.5" y="70.3">10k</text>
<text x="238.5" y="67">R1</text>
<text x="276.6" y="66.6">C12</text>
<text x="306.4" y="70.5">C28</text>
<text x="42.8" y="77.6">R20</text>
<text x="134.1" y="75.8">C102</text>
<text x="152.5" y="76.1">R19</text>
<text x="152.5" y="72.3">470</text>
<text x="224.4" y="77.6">R4</text>
<text x="306.4" y="73.7">220pF</text>
<text x="321.5" y="75.4">220pF</text>
<text x="321.5" y="72.3">C83</text>
<text x="42.8" y="80.8">10K</text>
<text x="134.1" y="79.1">2.2uF</text>
<text x="152.5" y="79.4">470</text>
<text x="224.4" y="80.9">10k</text>
<text x="238.5" y="81.1">R9</text>
<text x="276.6" y="83.1">1uF</text>
<text x="276.6" y="80">C1</text>
<text x="296" y="81.4">R18</text>
<text x="52.9" y="90">C95</text>
<text x="123.5" y="89.6">2.2uF</text>
<text x="123.5" y="86.4">C101</text>
<text x="134.1" y="88.2">C92</text>
<text x="148.2" y="90">C97</text>
<text x="238.5" y="84.4">10k</text>
<text x="296" y="84.6">1k</text>
<text x="38.8" y="95">10uF</text>
<text x="38.8" y="91.7">C93</text>
<text x="52.9" y="93.2">100nF</text>
<text x="134.1" y="91.5">10uF</text>
<text x="148.2" y="93.2">100nF</text>
<text x="224.4" y="95">10k</text>
<text x="224.4" y="91.7">R7</text>
<text x="276.6" y="100.4">1uF</text>
<text x="296" y="99">1k</text>
<text x="38.8" y="105.6">10uF</text>
<text x="38.8" y="102.3">C94</text>
<text x="52.9" y="107.3">100nF</text>
<text x="52.9" y="104.1">C96</text>
<text x="172.8" y="106.3">CN1</text>
<text x="276.6" y="103.6">C11</text>
<text x="296" y="102.2">R12</text>
<text x="321.5" y="107.6">C84</text>
<text x="172.8" y="109.4">PJ-328A0-B</text>
<text x="306.4" y="112.5">220pF</text>
<text x="306.4" y="109.3">C85</text>
<text x="321.5" y="110.7">220pF</text>
<text x="108.1" y="137.6">100k</text>
<text x="108.1" y="134.1">R28</text>
<text x="124" y="137.6">100k</text>
<text x="124" y="134.4">R2</text>
<text x="162.8" y="150.2">100nF</text>
<text x="162.8" y="153.4">C87</text>
<text x="187.7" y="155.8">PBTL</text>
<text x="187.7" y="152.7">SJ2</text>
<text x="217.6" y="153.8">C79 C82</text>
<text x="67.4" y="160.1">AO3400A</text>
<text x="67.4" y="157">Q4</text>
<text x="162.8" y="157.2">100nF</text>
<text x="162.8" y="160.5">C44</text>
<text x="217.8" y="157.4">1nF 1nF</text>
<text x="53.3" y="167.3">10k</text>
<text x="53.3" y="164">R14</text>
<text x="182.2" y="167.3">100nF</text>
<text x="182.2" y="164">C45</text>
<text x="194.7" y="167.5">100nF</text>
<text x="194.7" y="164.3">C46</text>
<text x="206.3" y="164">L4</text>
<text x="390.3" y="171">R16</text>
<text x="20.8" y="178">JP3</text>
<text x="83.3" y="178.1">R21</text>
<text x="206.3" y="174.6">L3</text>
<text x="378.3" y="174.6">100</text>
<text x="378.3" y="178.1">100</text>
<text x="83.3" y="181.4">10k</text>
<text x="206.3" y="185.2">L5</text>
<text x="213.4" y="180.2">YI453215U101-8R0T</text>
<text x="390.3" y="181.6">R17</text>
<text x="70.2" y="195.4">5.6k</text>
<text x="70.2" y="192.2">R6</text>
<text x="162.8" y="192.5">100nF</text>
<text x="162.8" y="195.8">C75</text>
<text x="175.1" y="192.5">100nF</text>
<text x="175.1" y="195.8">C76</text>
<text x="206.3" y="195.8">L2</text>
<text x="77.6" y="201">C86</text>
<text x="184.1" y="201.3">C77</text>
<text x="219.4" y="203.2">C80 C81</text>
<text x="77.6" y="204.2">1uF</text>
<text x="184.1" y="204.6">100nF</text>
<text x="219.4" y="206.4">1nF 1nF</text>
<text x="187.7" y="211.2">PBTL</text>
<text x="187.7" y="214.3">SJ1</text>
<text x="196.4" y="213.4">100nF</text>
<text x="196.4" y="210.1">C78</text>
<text x="220.3" y="213.4">DB127V-5.0-4P-GN-S</text>
<text x="361.6" y="213.4">IO2</text>
<text x="88.7" y="216.9">C43</text>
<text x="88.9" y="220.5">1uF</text>
<text x="113.7" y="216.9">TPA3118D2DAPR</text>
<text x="126.7" y="220.5">U3</text>
<text x="220.3" y="216.7">U4</text>
<text x="261.6" y="220.5">C37</text>
<text x="269.5" y="216.9">C38</text>
<text x="280.5" y="221.9">100uF</text>
<text x="280.5" y="218.7">C39</text>
<text x="96.4" y="227.5">PBTL PBTL</text>
<text x="259.9" y="222.2">100nF</text>
<text x="269.6" y="222.2">10uF</text>
<text x="222.7" y="233.4">Q3</text>
<text x="333" y="233.2">U5</text>
<text x="222.7" y="236.6">MDD50N03D</text>
<text x="333" y="236.5">ESP32-WROVER-IE(8MB)</text>
<text x="20" y="243.8">C9</text>
<text x="45.9" y="243.4">C18</text>
<text x="56.6" y="243.3">C20</text>
<text x="70.8" y="243.3">C23</text>
<text x="83.5" y="245.5">C33</text>
<text x="98.8" y="243.4">C34</text>
<text x="111.3" y="243.3">C49</text>
<text x="123.7" y="243.3">C70</text>
<text x="20" y="247">100nF</text>
<text x="45.9" y="246.6">22uF</text>
<text x="56.4" y="246.6">470uF</text>
<text x="70.6" y="246.6">470uF</text>
<text x="83.5" y="248.7">100nF</text>
<text x="98.8" y="246.6">22uF</text>
<text x="111.1" y="246.6">470uF</text>
<text x="123.5" y="246.6">470uF</text>
<text x="155.8" y="249.1">C42</text>
<text x="184.9" y="251.6">LM74700QDBVRQ1</text>
<text x="184.9" y="248.4">U13</text>
<text x="127.8" y="256">C104</text>
<text x="155.2" y="255.7">C30</text>
<text x="155.8" y="252.3">100nF</text>
<text x="223.8" y="255.7">10uF</text>
<text x="223.8" y="252.5">C41</text>
<text x="127.6" y="259.3">470uF</text>
<text x="155.2" y="258.9">1uF</text>
<text x="20" y="264.7">100nF</text>
<text x="20" y="267.9">C19</text>
<text x="45.9" y="265.1">22uF</text>
<text x="45.9" y="268.3">C21</text>
<text x="56.4" y="265.1">470uF</text>
<text x="56.4" y="268.3">C22</text>
<text x="70.6" y="265.1">470uF</text>
<text x="70.6" y="268.3">C24</text>
<text x="83.5" y="264.5">100nF</text>
<text x="83.5" y="267.7">C31</text>
<text x="97" y="265.1">22uF</text>
<text x="97" y="268.3">C32</text>
<text x="111.3" y="268">C50</text>
<text x="123.7" y="268">C71</text>
<text x="111.1" y="271.3">470uF</text>
<text x="123.5" y="271.3">470uF</text>
</g>
<g font-size="3.2" fill="#00f">
<text x="77.4" y="56.7">11</text>
<text x="78.9" y="58.5">FLT</text>
<text x="104.5" y="58.5">DEMP</text>
<text x="106" y="56.7">10</text>
<text x="77.4" y="60.2">12</text>
<text x="77.4" y="63.7">13</text>
<text x="78.9" y="62">SCK</text>
<text x="78.9" y="65.5">BCK</text>
<text x="77.4" y="67.3">14</text>
<text x="77.4" y="70.8">15</text>
<text x="78.9" y="69">DIN</text>
<text x="104.5" y="69">OUTR</text>
<text x="106" y="70.8">6</text>
<text x="106" y="67.3">7</text>
<text x="77.4" y="74.3">16</text>
<text x="77.4" y="77.9">17</text>
<text x="78.9" y="72.6">LRCK</text>
<text x="78.9" y="76.1">FMT</text>
<text x="104.5" y="76.1">VNEG</text>
<text x="104.5" y="72.6">OUTL</text>
<text x="106" y="77.9">4</text>
<text x="106" y="74.3">5</text>
<text x="77.4" y="81.4">18</text>
<text x="78.9" y="79.6">XSMT</text>
<text x="78.9" y="83.1">LDOO</text>
<text x="104.5" y="79.6">CAPM</text>
<text x="104.5" y="86.7">CAPP</text>
<text x="106" y="84.9">2</text>
<text x="181.3" y="90.6" transform="rotate(-90 181.3 90.6)">1</text>
<text x="184.9" y="90.6" transform="rotate(-90 184.9 90.6)">3</text>
<text x="188.4" y="90.6" transform="rotate(-90 188.4 90.6)">11</text>
<text x="191.9" y="90.6" transform="rotate(-90 191.9 90.6)">10</text>
<text x="195.4" y="90.6" transform="rotate(-90 195.4 90.6)">2</text>
<text x="110.9" y="153.7">1</text>
<text x="112.4" y="155.5">MODSEL</text>
<text x="110.9" y="157.2">2</text>
<text x="110.9" y="160.8">3</text>
<text x="112.4" y="159">SDZ</text>
<text x="146.6" y="160.8">30</text>
<text x="334.8" y="159.3" transform="rotate(-90 334.8 159.3)">39</text>
<text x="336.2" y="160.1" transform="rotate(-90 336.2 160.1)">GND</text>
<text x="110.9" y="164.3">4</text>
<text x="110.9" y="167.8">5</text>
<text x="112.4" y="162.5">FAULTZ</text>
<text x="112.4" y="166.1">RINP</text>
<text x="145.1" y="166.1">OUTPR</text>
<text x="145.1" y="162.5">BSPR</text>
<text x="146.6" y="164.3">29</text>
<text x="317.3" y="166.1">2</text>
<text x="318.8" y="167.8">3V3</text>
<text x="351.5" y="167.8">IO23</text>
<text x="353" y="166.1">37</text>
<text x="110.9" y="171.3">6</text>
<text x="112.4" y="169.6">RINN</text>
<text x="112.4" y="173.1">PLIMIT</text>
<text x="145.1" y="173.1">OUTNR</text>
<text x="146.6" y="171.3">27</text>
<text x="241.5" y="173.1">4</text>
<text x="317.3" y="169.6">3</text>
<text x="318.8" y="171.3">EN</text>
<text x="351.5" y="171.3">IO22</text>
<text x="353" y="169.6">36</text>
<text x="353" y="173.1">35</text>
<text x="110.9" y="178.4">8</text>
<text x="145.1" y="176.6">BSNR</text>
<text x="146.6" y="174.9">26</text>
<text x="241.5" y="176.6">3</text>
<text x="243" y="178.4">3</text>
<text x="243" y="174.9">4</text>
<text x="317.3" y="176.6">5</text>
<text x="318.8" y="178.4">SENSOR_VN</text>
<text x="351.5" y="174.9">TXD0</text>
<text x="351.5" y="178.4">RXD0</text>
<text x="353" y="176.6">34</text>
<text x="110.9" y="185.5">10</text>
<text x="112.4" y="180.2">GAIN/SLV</text>
<text x="145.1" y="183.7">BSPL</text>
<text x="146.6" y="185.5">23</text>
<text x="146.6" y="181.9">24</text>
<text x="241.5" y="183.7">1</text>
<text x="241.5" y="180.2">2</text>
<text x="243" y="185.5">1</text>
<text x="243" y="181.9">2</text>
<text x="317.3" y="183.7">7</text>
<text x="317.3" y="180.2">6</text>
<text x="318.8" y="185.5">IO35</text>
<text x="318.8" y="181.9">IO34</text>
<text x="351.5" y="181.9">IO21 IO21</text>
<text x="351.5" y="185.5">NC</text>
<text x="353" y="180.2">33</text>
<text x="353" y="183.7">32</text>
<text x="110.9" y="189">11</text>
<text x="112.4" y="187.2">LINP</text>
<text x="112.4" y="190.7">LINN</text>
<text x="145.1" y="187.2">OUTPL</text>
<text x="317.3" y="190.7">9</text>
<text x="317.3" y="187.2">8</text>
<text x="318.8" y="189">IO32</text>
<text x="351.5" y="189">IO19</text>
<text x="353" y="187.2">31</text>
<text x="353" y="190.7">30</text>
<text x="110.9" y="192.5">12</text>
<text x="110.9" y="196">13</text>
<text x="112.4" y="194.3">MUTE</text>
<text x="112.4" y="197.8">AM2</text>
<text x="145.1" y="197.8">BSNL</text>
<text x="145.1" y="194.3">OUTNL</text>
<text x="146.6" y="196">20</text>
<text x="146.6" y="192.5">21</text>
<text x="317.3" y="197.8">11</text>
<text x="317.3" y="194.3">10</text>
<text x="318.8" y="196">IO25</text>
<text x="318.8" y="192.5">IO33</text>
<text x="351.5" y="192.5">IO18</text>
<text x="351.5" y="196">IO5</text>
<text x="353" y="194.3">29</text>
<text x="353" y="197.8">28</text>
<text x="110.9" y="199.6">14</text>
<text x="110.9" y="203.1">15</text>
<text x="112.4" y="201.3">AM1</text>
<text x="317.3" y="201.3">12</text>
<text x="318.8" y="203.1">IO27</text>
<text x="318.8" y="199.6">IO26</text>
<text x="351.5" y="199.6">NC</text>
<text x="351.5" y="203.1">NC</text>
<text x="353" y="201.3">27</text>
<text x="110.9" y="206.6">16</text>
<text x="112.4" y="204.9">AM0</text>
<text x="112.4" y="208.4">SYNC</text>
<text x="317.3" y="208.4">14</text>
<text x="317.3" y="204.9">13</text>
<text x="318.8" y="206.6">IO14</text>
<text x="351.5" y="206.6">IO4</text>
<text x="353" y="204.9">26</text>
<text x="353" y="208.4">25</text>
<text x="317.3" y="215.4">16</text>
<text x="318.8" y="210.1">IO12</text>
<text x="351.5" y="210.1">IO0</text>
<text x="351.5" y="213.7">IO2</text>
<text x="353" y="211.9">24</text>
<text x="353" y="215.4">23</text>
<text x="317.3" y="219">17</text>
<text x="318.8" y="220.7">NC</text>
<text x="318.8" y="217.2">IO13</text>
<text x="351.5" y="217.2">IO15</text>
<text x="351.5" y="220.7">NC</text>
<text x="353" y="219">22</text>
<text x="317.3" y="226">19</text>
<text x="317.3" y="222.5">18</text>
<text x="318.8" y="227.8">NC</text>
<text x="318.8" y="224.3">NC</text>
<text x="351.5" y="224.3">NC</text>
<text x="351.5" y="227.8">NC</text>
<text x="353" y="222.5">21</text>
<text x="353" y="226">20</text>
<text x="170.9" y="256">1</text>
<text x="172.4" y="257.8">VCAP</text>
<text x="201.5" y="257.8">ANODE</text>
<text x="203" y="256">6</text>
<text x="170.9" y="263.1">3</text>
<text x="201.5" y="261.3">GATE</text>
<text x="203" y="263.1">4</text>
<text x="203" y="259.5">5</text>
<text x="172.4" y="264.8">EN</text>
<text x="201.5" y="264.8">CATHODE</text>
</g>
<g font-size="3.2" fill="#f00">
<text x="104.5" y="65.5">AVDD</text>
<text x="106" y="63.7">8</text>
<text x="77.4" y="88.4">20</text>
<text x="106" y="88.4">1</text>
<text x="78.9" y="90.2">DVDD</text>
<text x="104.5" y="90.2">CPVDD</text>
<text x="145.1" y="155.5">PVCC</text>
<text x="145.1" y="151.9">EP</text>
<text x="146.6" y="153.7">32</text>
<text x="146.6" y="150.2">33</text>
<text x="145.1" y="159">PVCC</text>
<text x="146.6" y="157.2">31</text>
<text x="317.3" y="173.1">4</text>
<text x="110.9" y="174.9">7</text>
<text x="112.4" y="176.6">GVDD</text>
<text x="318.8" y="174.9">SENSOR_VP</text>
<text x="145.1" y="201.3">PVCC</text>
<text x="146.6" y="203.1">18</text>
<text x="146.6" y="199.6">19</text>
<text x="145.1" y="208.4">AVCC</text>
<text x="145.1" y="204.9">PVCC</text>
<text x="146.6" y="206.6">17</text>
</g>
<g font-size="3.2">
<text x="104.5" y="62">AGND</text>
<text x="106" y="60.2">9</text>
<text x="104.5" y="83.1">CPGND</text>
<text x="106" y="81.4">3</text>
<text x="77.4" y="84.9">19</text>
<text x="78.9" y="86.7">DGND</text>
<text x="146.6" y="167.8">28</text>
<text x="317.3" y="162.5">1</text>
<text x="318.8" y="164.3">GND</text>
<text x="351.5" y="164.3">GND</text>
<text x="353" y="162.5">38</text>
<text x="145.1" y="169.6">GND</text>
<text x="146.6" y="178.4">25</text>
<text x="110.9" y="181.9">9</text>
<text x="112.4" y="183.7">GND</text>
<text x="145.1" y="180.2">GND</text>
<text x="145.1" y="190.7">GND</text>
<text x="146.6" y="189">22</text>
<text x="317.3" y="211.9">15</text>
<text x="318.8" y="213.7">GND</text>
<text x="170.9" y="259.5">2</text>
<text x="172.4" y="261.3">GND</text>
</g>
<g font-size="3.2" fill="#840000">
<text x="23.6" y="168.2">3</text>
<text x="26.5" y="176.3">2</text>
<text x="23.6" y="185.8">1</text>
</g>
<g font-size="1.4" fill="#238d23">
<text x="216.3" y="241.2" transform="rotate(-90 216.3 241.2)">S</text>
<text x="220.5" y="245.4" transform="rotate(-90 220.5 245.4)">G</text>
<text x="223.7" y="241.2" transform="rotate(-90 223.7 241.2)">D</text>
</g>
</svg>
